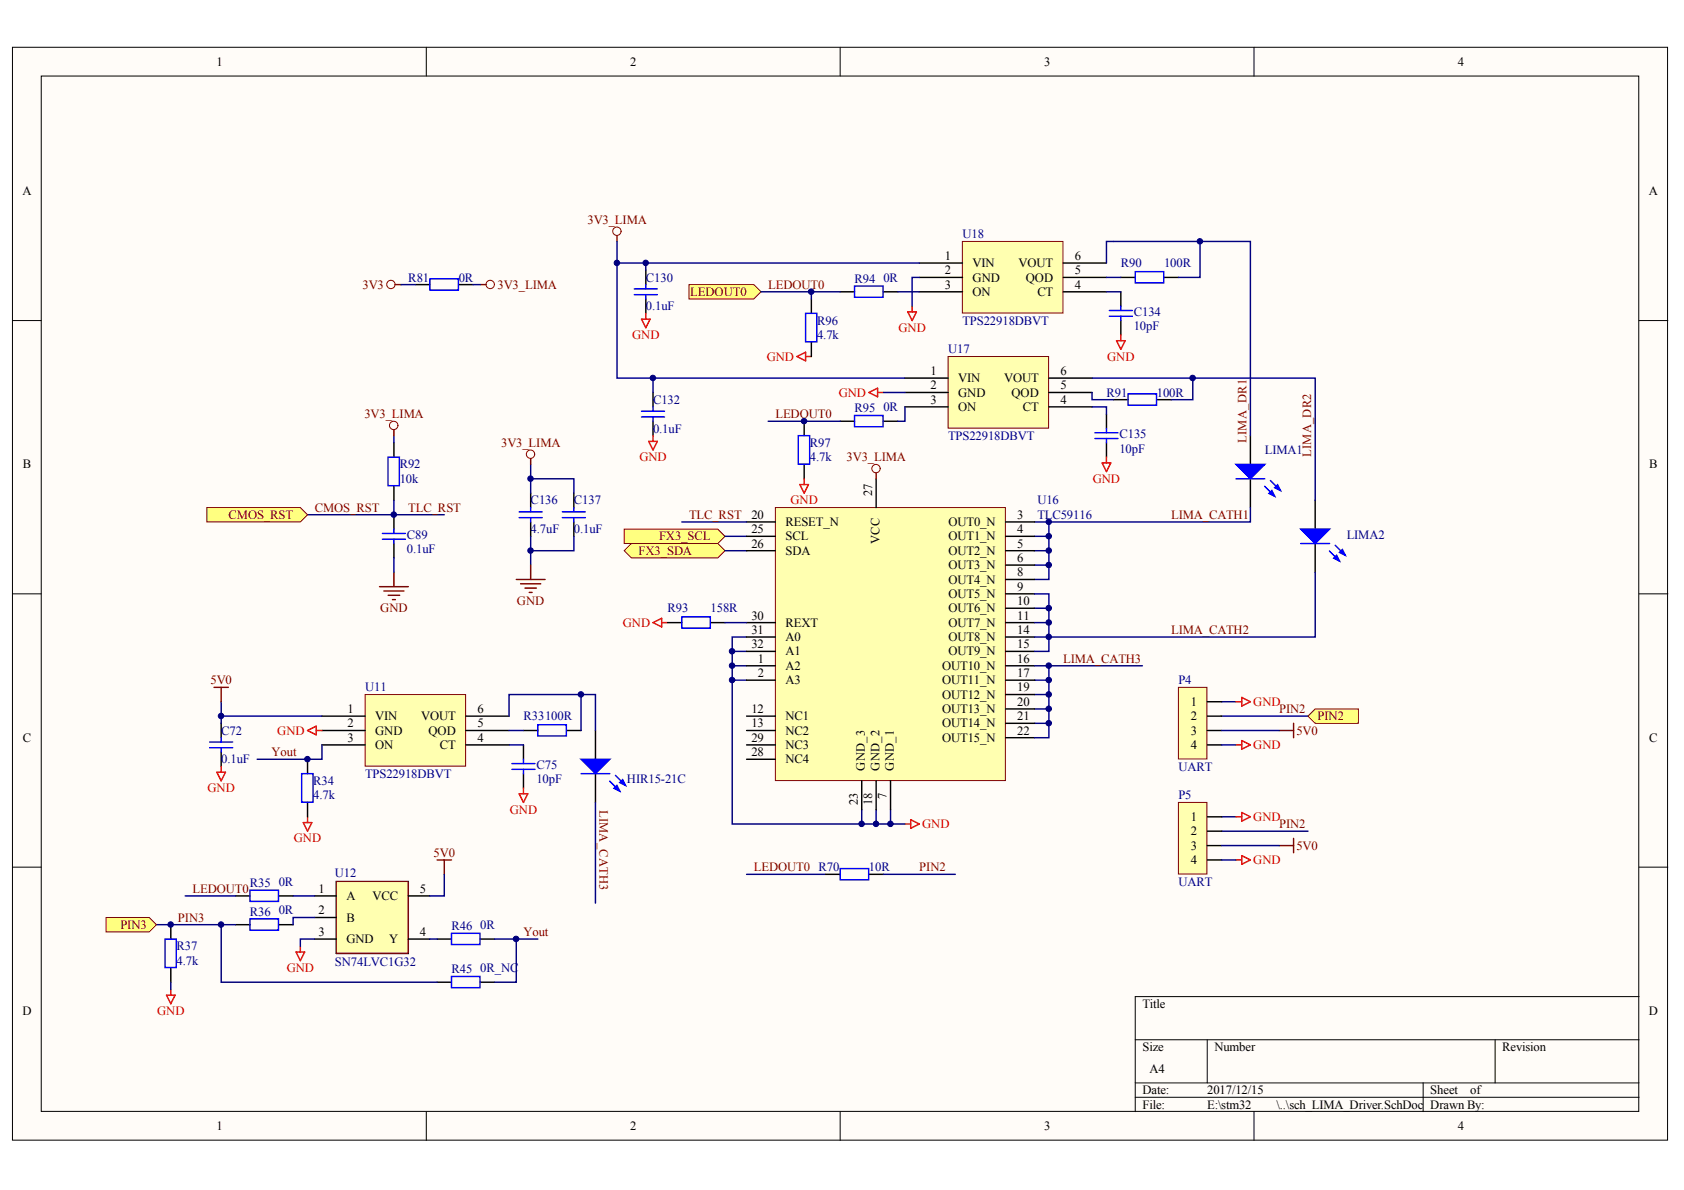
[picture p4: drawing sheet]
<svg xmlns="http://www.w3.org/2000/svg" width="297mm" height="210mm" viewBox="0 0 297 210" stroke-linecap="round" stroke-linejoin="round" font-family="sans-serif">
<g fill="#fffcf8" stroke="#000" stroke-width=".18">
<path d="M2.2 8.3h291.9v192.8h-291.9z"/>
<path d="M7.3 13.4h281.8v182.6h-281.8z"/>
</g>
<g fill="none" stroke="#000" stroke-width=".18">
<path d="M75.2 8.3v5.1M148.2 8.3v5.1M221.2 8.3v5.1M2.2 56.5h5.1M289.1 56.5h5.1M2.2 104.8h5.1M289.1 104.8h5.1M2.2 153h5.1M289.1 153h5.1M289.1 175.8h-88.9v20.3M75.2 196.1v5.1M148.2 196.1v5.1"/>
<path d="M200.2 183.4h88.9M200.2 191h88.9M200.2 193.6h88.9M212.9 183.4v7.6M221.2 196.1v5.1M251 191v5.1M263.7 183.4v7.6"/>
</g>
<path d="M167.2 62.9h17.8v12.6h-17.8z" fill="#ffffb0" stroke="#800000" stroke-width=".18"/>
<path d="M159.6 66.7h7.6M159.6 69.2h7.6M159.6 71.8h7.6M185 66.7h7.6M185 69.2h7.6M185 71.8h7.6" fill="none" stroke="#000" stroke-width=".25"/>
<path d="M169.7 42.6h17.8v12.6h-17.8z" fill="#ffffb0" stroke="#800000" stroke-width=".18"/>
<path d="M113.9 47.7v2.5M113.9 52.7v2.6M162.2 46.4h7.6M162.2 48.9h7.6M162.2 51.5h7.6M187.5 46.4h7.7M187.5 48.9h7.7M187.5 51.5h7.7M197.7 48.9h2.5M205.3 48.9h2.6M115.2 69.2v2.6M115.2 74.3v2.5" fill="none" stroke="#000" stroke-width=".25"/>
<path d="M113.2 56.3h1.5l-.8 1.5zM113.9 55.3v1M114.4 77.9h1.5l-.7 1.5zM115.2 76.8v1.1M140.6 62.9l1.5-.8v1.5zM142.1 62.9h1M153.3 69.2l1.5-.7v1.5zM154.8 69.2h1M159.6 145.3h1M160.6 144.6l1.6 .7-1.6 .8z" fill="none" stroke="#f00" stroke-width=".25"/>
<g fill="none" stroke="#000080" stroke-width=".25">
<path d="M108.8 42.6v24.1h50.8M108.8 46.4h53.4M115.2 66.7v2.5M182.5 92.1h2.5v10.1h-2.5M182.5 94.6h2.5M182.5 97.1h2.5M182.5 99.7h2.5M129.2 120h2.5M129.2 117.4h2.5M129.2 114.9h2.5M131.7 112.4h-2.5v32.9h30.4M182.5 120h2.5"/>
<path d="M182.5 107.3h2.5M182.5 127.6h2.5M182.5 125h2.5M182.5 122.5h2.5M152 142.8v2.5M154.5 142.8v2.5M157.1 142.8v2.5"/>
</g>
<circle cx="108.8" cy="40.8" r=".74" fill="none" stroke="#800000" stroke-width=".18"/>
<path d="M108.8 41.6v1" fill="none" stroke="#800000" stroke-width=".25"/>
<path d="M111.9 51h4M111.9 52h4M113.9 50.2v.8M113.9 52v.7M200.2 47.9h5.1v2h-5.1zM113.2 72.5h4M113.2 73.5h4M115.2 71.8v.7M115.2 73.5v.8" fill="none" stroke="#00f" stroke-width=".25"/>
<path d="M121.5 50.2h11.5l1.2 1.3-1.2 1.2h-11.5z" fill-rule="evenodd" fill="#ffff80" stroke="#800000" stroke-width=".18"/>
<g fill="none" stroke="#000" stroke-width=".25">
<path d="M197.7 51.5v2.5M197.7 56.5v2.6M69.5 78.1v2.5M195.2 73v2.6M195.2 78.1v2.5M196.4 70.5h2.6M204.1 70.5h2.5M220.6 76.8v5.1M69.5 85.7v2.6M93.6 87v2.5M93.6 92.1v2.5M101.2 87v2.5"/>
<path d="M101.2 92.1v2.5M220.6 84.5v5M232 88.3v5M232 95.9v5M117.7 109.8h2.6M125.3 109.8h2.6"/>
</g>
<g fill="none" stroke="#00f" stroke-width=".25">
<path d="M195.7 54.8h4M195.7 55.8h4M197.7 54v.8M197.7 55.8v.7M193.1 76.3h4.1M193.1 77.3h4.1M195.2 75.6v.7M195.2 77.3v.8M199 69.5h5v2h-5zM68.4 80.6h2v5.1h-2zM91.6 90.3h4M91.6 91.3h4"/>
<path d="M93.6 89.5v.8M93.6 91.3v.8M99.2 90.3h4.1M99.2 91.3h4.1M101.2 89.5v.8M101.2 91.3v.8M218 84.5h5.1M223.1 85.8l1.7 1.7M224.1 84.8l1.8 1.7M229.4 95.9h5.1M234.5 97.2l1.8 1.8M235.5 96.2l1.8 1.8"/>
<path d="M120.3 108.8h5v2h-5z"/>
</g>
<g fill="none" stroke="#000080" stroke-width=".25">
<path d="M195.2 46.4v-3.8h25.4v34.2M195.2 48.9h2.5M195.2 51.5h2.5M211.7 42.6v6.3h-3.8M192.6 69.2v1.3h3.8M192.6 71.8h2.6v1.2M192.6 66.7h39.4v21.6M210.4 66.7v3.8h-3.8M93.6 94.6v2.5h7.6v-2.5M93.6 87v-2.5h7.6v2.5M93.6 81.9v2.6M93.6 97.1v2.6"/>
<path d="M220.6 89.5v2.6h-35.6"/>
</g>
<path d="M197.7 59.1v1M196.9 60.1h1.6l-.8 1.5zM194.4 81.7h1.5l-.7 1.5zM195.2 80.6v1.1M115.2 109.8l1.5-.7v1.5zM116.7 109.8h1" fill="none" stroke="#f00" stroke-width=".25"/>
<g fill="#00f" stroke="#00f" stroke-width=".25">
<path d="M218 81.9h5.1l-2.5 2.6z"/>
<path d="M224.8 86l.6-.5 .5 1z"/>
<path d="M223.8 87l.5-.5 .5 1z"/>
<path d="M229.4 93.3h5.1l-2.5 2.6z"/>
<path d="M236.3 97.4l.5-.5 .5 1.1z"/>
<path d="M235.3 98.5l.5-.5 .5 1z"/>
</g>
<path d="M93.6 99.7v2.5M91.1 102.2h5M91.8 103h3.6M92.6 103.7h2M93.3 104.5h.6" fill="none" stroke="#800000" stroke-width=".25"/>
<g fill="#ffff80" stroke="#800000" stroke-width=".18">
<path d="M110.1 93.3h16.5l1.3 1.3-1.3 1.3h-16.5z" fill-rule="evenodd"/>
<path d="M110.1 97.1l1.3-1.2h15.2l1.3 1.2-1.3 1.3h-15.2z" fill-rule="evenodd"/>
</g>
<path d="M127.9 94.6h3.8M127.9 97.1h3.8" fill="none" stroke="#000080" stroke-width=".25"/>
<path d="M136.8 89.5h40.5v48.2h-40.5z" fill="#ffffb0" stroke="#800000" stroke-width=".18"/>
<g fill="none" stroke="#000" stroke-width=".25">
<path d="M143.1 52.7v2.6M148.2 51.5h2.5M155.8 51.5h2.5M141.8 74.3v2.5M143.1 60.4v2.5M148.2 74.3h2.5M155.8 74.3h2.5M131.7 92.1h5.1M131.7 94.6h5.1M131.7 97.1h5.1M141.8 81.9v2.6M154.5 84.5v5"/>
<path d="M177.4 92.1h5.1M177.4 94.6h5.1M177.4 97.1h5.1M177.4 99.7h5.1M131.7 109.8h5.1M131.7 112.4h5.1M131.7 114.9h5.1M131.7 117.4h5.1M131.7 120h5.1M177.4 102.2h5.1M177.4 104.8h5.1M177.4 107.3h5.1"/>
<path d="M177.4 109.8h5.1M177.4 112.4h5.1M177.4 114.9h5.1M177.4 117.4h5.1M177.4 120h5.1M131.7 133.9h5.1M131.7 131.4h5.1M131.7 128.9h5.1M131.7 126.3h5.1M152 137.7v5.1M154.5 137.7v5.1M157.1 137.7v5.1"/>
<path d="M177.4 122.5h5.1M177.4 125h5.1M177.4 127.6h5.1M177.4 130.1h5.1"/>
</g>
<path d="M142.1 55.3h2v5h-2zM150.7 50.5h5.1v1.9h-5.1zM140.8 76.8h2v5.1h-2zM150.7 73.3h5.1v2h-5.1z" fill="none" stroke="#00f" stroke-width=".25"/>
<path d="M113.9 46.4v1.3M134.2 51.5h14M143.1 51.5v1.2M158.3 51.5h3.9M162.2 48.9h-1.3v5.1M135.5 74.3h12.7M155.8 69.2h3.8M159.6 71.8v2.5h-1.3M127.9 109.8h3.8" fill="none" stroke="#000080" stroke-width=".25"/>
<path d="M160.1 55h1.6l-.8 1.5zM160.9 54v1M141.1 85.5h1.5l-.8 1.5zM141.8 84.5v1" fill="none" stroke="#f00" stroke-width=".25"/>
<path d="M64.4 122.5h17.7v12.6h-17.7z" fill="#ffffb0" stroke="#800000" stroke-width=".18"/>
<g fill="none" stroke="#000" stroke-width=".25">
<path d="M39 127.6v2.5M39 132.7v2.5M54.2 133.9v2.6M56.8 126.3h7.6M56.8 128.9h7.6M56.8 131.4h7.6M82.2 126.3h7.6M82.2 128.9h7.6M82.2 131.4h7.6M92.3 128.9h2.6M92.3 131.4v2.5M92.3 136.5v2.5"/>
<path d="M100 128.9h2.5M105 128.9v5M105 136.5v5M54.2 141.5v2.6M59.3 155.5h12.7v12.7h-12.7z"/>
</g>
<path d="M39 123.8v2.5h17.8M39 126.3v1.3M89.8 126.3v-3.8h12.7v6.4M89.8 128.9h2.5M89.8 131.4h2.5M102.5 122.5h2.5v6.4" fill="none" stroke="#000080" stroke-width=".25"/>
<g fill="none" stroke="#00f" stroke-width=".25">
<path d="M37 130.9h4M37 131.9h4M39 130.1v.8M39 131.9v.8M53.2 136.5h2v5h-2zM90.3 134.7h4.1M90.3 135.7h4.1M92.3 133.9v.8M92.3 135.7v.8M94.9 127.8h5v2h-5zM102.5 136.5h5.1M107.5 137.8l1.8 1.8"/>
<path d="M108.6 136.8l1.7 1.7"/>
</g>
<path d="M38.3 136.2h1.5l-.8 1.5zM39 135.2v1M54.2 128.9l1.6-.8v1.5zM55.8 128.9h1M92.3 139v1M53.5 145.1h1.5l-.8 1.5zM54.2 144.1v1M91.6 140h1.5l-.8 1.5z" fill="none" stroke="#f00" stroke-width=".25"/>
<g fill="#00f" stroke="#00f" stroke-width=".25">
<path d="M102.5 133.9h5.1l-2.6 2.6z"/>
<path d="M109.3 138l.5-.5 .5 1z"/>
<path d="M108.3 139.1l.5-.6 .5 1.1z"/>
</g>
<path d="M37.7 121.2h2.6M39 121.2v2.6" fill="none" stroke="#800000" stroke-width=".25"/>
<path d="M59.3 155.5h12.7v12.6h-12.7z" fill="#ffffb0" stroke="#800000" stroke-width=".18"/>
<g fill="none" stroke="#000" stroke-width=".25">
<path d="M41.6 158h2.5M49.2 158h2.5M55.5 158h3.8M72 158h3.8M30.1 163.1v2.5M30.1 170.7v2.6M41.6 163.1h2.5M49.2 163.1h2.5M55.5 161.8h3.8M55.5 165.6h3.8M72 165.6h3.8M77.1 165.6h2.5"/>
<path d="M77.1 173.3h2.5M84.7 165.6h2.6M84.7 173.3h2.6"/>
</g>
<path d="M44.1 157h5v2h-5zM29.1 165.6h2v5.1h-2zM44.1 162.1h5v2h-5zM79.6 164.6h5.1v2h-5.1zM79.6 172.2h5.1v2h-5.1z" fill="none" stroke="#00f" stroke-width=".25"/>
<g fill="none" stroke="#000080" stroke-width=".25">
<path d="M56.8 131.4v2.5h-11.4M32.7 158h8.9M51.7 158h3.8M78.4 154.2v3.8h-2.6M105 141.5v17.8M27.6 163.1h14M30.1 173.3v1.2M39 163.1v10.2h38.1M55.5 161.8h-3.8v1.3M55.5 165.6h-2.5v1.3M75.8 165.6h1.3M87.3 165.6h3.8v7.7h-3.8"/>
<path d="M91.1 165.6h3.8"/>
</g>
<path d="M29.4 175.5h1.5l-.8 1.6zM30.1 174.5v1M52.2 167.9h1.5l-.7 1.5zM53 166.9v1" fill="none" stroke="#f00" stroke-width=".25"/>
<path d="M77.1 151.7h2.5M78.4 151.7v2.5" fill="none" stroke="#800000" stroke-width=".25"/>
<path d="M18.7 161.8h7.6l1.3 1.3-1.3 1.3h-7.6z" fill-rule="evenodd" fill="#ffff80" stroke="#800000" stroke-width=".18"/>
<path d="M218 131.4h1M219 130.6l1.6 .8-1.6 .8z" fill="none" stroke="#f00" stroke-width=".25"/>
<path d="M215.5 123.8h2.5M215.5 126.3h15.2" fill="none" stroke="#000080" stroke-width=".25"/>
<path d="M207.9 121.2h5v12.7h-5z" fill="#ffffb0" stroke="#800000" stroke-width=".18"/>
<path d="M212.9 123.8h2.6M212.9 126.3h2.6M212.9 128.9h2.6M212.9 131.4h2.6" fill="none" stroke="#000" stroke-width=".25"/>
<path d="M225.6 128.9h2.6M228.2 127.6v2.5" fill="none" stroke="#800000" stroke-width=".25"/>
<path d="M215.5 128.9h10.1M215.5 131.4h2.5M215.5 144.1h2.5M215.5 146.6h15.2" fill="none" stroke="#000080" stroke-width=".25"/>
<path d="M218 123.8h1M219 123l1.6 .8-1.6 .7zM218 151.7h1M219 150.9l1.6 .8-1.6 .7z" fill="none" stroke="#f00" stroke-width=".25"/>
<path d="M207.9 141.5h5v12.7h-5z" fill="#ffffb0" stroke="#800000" stroke-width=".18"/>
<path d="M212.9 144.1h2.6M212.9 146.6h2.6M212.9 149.2h2.6M212.9 151.7h2.6" fill="none" stroke="#000" stroke-width=".25"/>
<path d="M225.6 149.2h2.6M228.2 147.9v2.5" fill="none" stroke="#800000" stroke-width=".25"/>
<path d="M182.5 104.8h2.5v5M182.5 112.4h2.5v2.5h-2.5M182.5 117.4h2.5v12.7h-2.5M185 117.4h16.5M232 100.9v11.5h-47v-2.6h-2.5M215.5 149.2h10.1M215.5 151.7h2.5" fill="none" stroke="#000080" stroke-width=".25"/>
<path d="M218 144.1h1M219 143.3l1.6 .8-1.6 .7z" fill="none" stroke="#f00" stroke-width=".25"/>
<path d="M230.7 126.3l1.3-1.3h7.6v2.6h-7.6z" fill-rule="evenodd" fill="#ffff80" stroke="#800000" stroke-width=".18"/>
<path d="M69.5 76.8v1.3M69.5 88.3v2.5h-15.3M69.5 98.4v2.5M120.3 92.1h11.4M131.7 154.2h14M155.8 154.2h12.7" fill="none" stroke="#000080" stroke-width=".25"/>
<path d="M69.5 90.8v2.5M69.5 95.9v2.5M145.7 154.2h2.5M153.3 154.2h2.5" fill="none" stroke="#000" stroke-width=".25"/>
<path d="M67.5 94.1h4M67.5 95.1h4M69.5 93.3v.8M69.5 95.1v.8M148.2 153.2h5v2h-5z" fill="none" stroke="#00f" stroke-width=".25"/>
<path d="M66.9 103.5h5.1M67.7 104.2h3.6M68.5 105h2M69.2 105.8h.5M69.5 100.9v2.6" fill="none" stroke="#800000" stroke-width=".25"/>
<path d="M36.5 89.5h16.5l1.2 1.3-1.2 1.3h-16.5z" fill-rule="evenodd" fill="#ffff80" stroke="#800000" stroke-width=".18"/>
<path d="M70.8 50.2h2.5M83.4 50.2h1.3M69.5 90.8h8.9" fill="none" stroke="#000080" stroke-width=".25"/>
<g fill="none" stroke="#800000" stroke-width=".18">
<circle cx="68.9" cy="50.2" r=".74"/>
<circle cx="86.5" cy="50.2" r=".74"/>
<circle cx="69.4" cy="75" r=".74"/>
<circle cx="93.6" cy="80.1" r=".74"/>
<circle cx="154.5" cy="82.7" r=".74"/>
</g>
<path d="M69.7 50.2h1.1M84.7 50.2h1M69.5 75.8v1M93.6 80.9v1M154.5 83.4v1.1" fill="none" stroke="#800000" stroke-width=".25"/>
<path d="M73.3 50.2h2.5M80.9 50.2h2.5" fill="none" stroke="#000" stroke-width=".25"/>
<path d="M75.8 49.2h5.1v2h-5.1z" fill="none" stroke="#00f" stroke-width=".25"/>
<g fill="#000080" stroke="#000080" stroke-width=".18">
<circle cx="30.1" cy="163.1" r=".48"/>
<circle cx="39" cy="163.1" r=".48"/>
<circle cx="39" cy="126.3" r=".48"/>
<circle cx="54.2" cy="133.9" r=".48"/>
<circle cx="69.5" cy="90.8" r=".48"/>
<circle cx="91" cy="165.6" r=".49"/>
<circle cx="93.6" cy="97.1" r=".48"/>
<circle cx="93.6" cy="84.4" r=".48"/>
<circle cx="102.5" cy="122.5" r=".48"/>
<circle cx="108.8" cy="46.4" r=".48"/>
<circle cx="113.9" cy="46.4" r=".48"/>
<circle cx="115.2" cy="66.7" r=".48"/>
<circle cx="129.1" cy="119.9" r=".48"/>
<circle cx="129.1" cy="117.4" r=".48"/>
<circle cx="129.1" cy="114.9" r=".48"/>
<circle cx="141.8" cy="74.3" r=".48"/>
<circle cx="143.1" cy="51.4" r=".49"/>
<circle cx="152" cy="145.3" r=".48"/>
<circle cx="154.5" cy="145.3" r=".48"/>
<circle cx="157.1" cy="145.3" r=".48"/>
<circle cx="185" cy="127.6" r=".48"/>
<circle cx="185" cy="125" r=".48"/>
<circle cx="185" cy="122.5" r=".48"/>
<circle cx="185" cy="119.9" r=".48"/>
<circle cx="185" cy="117.4" r=".48"/>
<circle cx="185" cy="112.3" r=".48"/>
<circle cx="185" cy="109.8" r=".48"/>
<circle cx="185" cy="107.3" r=".48"/>
<circle cx="185" cy="99.7" r=".48"/>
<circle cx="185" cy="97.1" r=".48"/>
<circle cx="185" cy="94.6" r=".48"/>
<circle cx="185" cy="92" r=".48"/>
<circle cx="210.4" cy="66.7" r=".49"/>
<circle cx="211.6" cy="42.6" r=".48"/>
</g>
<g font-size="2.2">
<text x="38.2" y="11.6">1</text>
<text x="111.2" y="11.6">2</text>
<text x="184.2" y="11.6">3</text>
<text x="257.2" y="11.6">4</text>
<text x="3.9" y="34.4">A</text>
<text x="290.9" y="34.4">A</text>
<text x="166.7" y="45.8">1</text>
<text x="171.6" y="47.1">VIN</text>
<text x="179.7" y="47.1">VOUT</text>
<text x="189.6" y="45.8">6</text>
<text x="166.7" y="48.4">2</text>
<text x="166.7" y="50.9">3</text>
<text x="171.6" y="49.7">GND</text>
<text x="171.6" y="52.2">ON</text>
<text x="180.9" y="49.7">QOD</text>
<text x="183" y="52.2">CT</text>
<text x="189.6" y="50.9">4</text>
<text x="189.6" y="48.4">5</text>
<text x="164.1" y="66.1">1</text>
<text x="164.1" y="68.7">2</text>
<text x="164.1" y="71.2">3</text>
<text x="169" y="67.4">VIN</text>
<text x="169" y="70">GND</text>
<text x="177.1" y="67.4">VOUT</text>
<text x="178.4" y="70">QOD</text>
<text x="187" y="71.2">4</text>
<text x="187" y="68.7">5</text>
<text x="187" y="66.1">6</text>
<text x="169" y="72.5">ON</text>
<text x="180.4" y="72.5">CT</text>
<text x="4" y="82.6">B</text>
<text x="290.9" y="82.6">B</text>
<text x="153.8" y="87.5" transform="rotate(-90 153.8 87.5)">27</text>
<text x="132.5" y="91.5">20</text>
<text x="132.5" y="94.1">25</text>
<text x="138.5" y="92.8">RESET_N</text>
<text x="138.5" y="95.3">SCL</text>
<text x="155.1" y="96" transform="rotate(-90 155.1 96)">VCC</text>
<text x="167.3" y="92.8">OUT0_N</text>
<text x="167.3" y="95.3">OUT1_N</text>
<text x="179.4" y="91.5">3</text>
<text x="179.4" y="94.1">4</text>
<text x="132.5" y="96.6">26</text>
<text x="138.5" y="97.9">SDA</text>
<text x="167.3" y="97.9">OUT2_N</text>
<text x="167.3" y="100.4">OUT3_N</text>
<text x="179.4" y="96.6">5</text>
<text x="179.4" y="99.1">6</text>
<text x="179.4" y="101.7">8</text>
<text x="167.3" y="102.9">OUT4_N</text>
<text x="167.3" y="105.5">OUT5_N</text>
<text x="179.4" y="104.2">9</text>
<text x="179.4" y="106.7">10</text>
<text x="132.5" y="109.3">30</text>
<text x="132.5" y="111.8">31</text>
<text x="138.5" y="110.5">REXT</text>
<text x="138.5" y="113.1">A0</text>
<text x="167.3" y="108">OUT6_N</text>
<text x="167.3" y="110.5">OUT7_N</text>
<text x="167.3" y="113.1">OUT8_N</text>
<text x="179.4" y="109.3">11</text>
<text x="179.4" y="111.8">14</text>
<text x="132.5" y="114.4">32</text>
<text x="133.6" y="116.9">1</text>
<text x="133.6" y="119.4">2</text>
<text x="138.5" y="115.6">A1</text>
<text x="138.5" y="118.2">A2</text>
<text x="166.2" y="118.2">OUT10_N</text>
<text x="167.3" y="115.6">OUT9_N</text>
<text x="179.4" y="114.4">15</text>
<text x="179.4" y="116.9">16</text>
<text x="179.4" y="119.4">17</text>
<text x="61.3" y="125.8">1</text>
<text x="84.2" y="125.8">6</text>
<text x="132.5" y="125.8">12</text>
<text x="138.5" y="120.7">A3</text>
<text x="166.2" y="120.7">OUT11_N</text>
<text x="166.2" y="123.2">OUT12_N</text>
<text x="166.2" y="125.8">OUT13_N</text>
<text x="179.4" y="122">19</text>
<text x="179.4" y="124.5">20</text>
<text x="210.1" y="124.5">1</text>
<text x="4" y="130.8">C</text>
<text x="61.3" y="128.3">2</text>
<text x="61.3" y="130.8">3</text>
<text x="66.2" y="127">VIN</text>
<text x="66.2" y="129.6">GND</text>
<text x="74.3" y="127">VOUT</text>
<text x="75.6" y="129.6">QOD</text>
<text x="84.2" y="130.8">4</text>
<text x="84.2" y="128.3">5</text>
<text x="132.5" y="130.8">29</text>
<text x="132.5" y="128.3">13</text>
<text x="138.5" y="129.6">NC2</text>
<text x="138.5" y="127">NC1</text>
<text x="166.2" y="128.3">OUT14_N</text>
<text x="166.2" y="130.8">OUT15_N</text>
<text x="179.4" y="127">21</text>
<text x="179.4" y="129.6">22</text>
<text x="210.1" y="127">2</text>
<text x="210.1" y="129.6">3</text>
<text x="290.9" y="130.8">C</text>
<text x="66.2" y="132.1">ON</text>
<text x="77.6" y="132.1">CT</text>
<text x="132.5" y="133.4">28</text>
<text x="138.5" y="134.6">NC4</text>
<text x="138.5" y="132.1">NC3</text>
<text x="152.6" y="136" transform="rotate(-90 152.6 136)">GND_3</text>
<text x="155.1" y="136" transform="rotate(-90 155.1 136)">GND_2</text>
<text x="157.7" y="136" transform="rotate(-90 157.7 136)">GND_1</text>
<text x="210.1" y="132.1">4</text>
<text x="151.3" y="142" transform="rotate(-90 151.3 142)">23</text>
<text x="153.8" y="142" transform="rotate(-90 153.8 142)">18</text>
<text x="156.4" y="140.9" transform="rotate(-90 156.4 140.9)">7</text>
<text x="210.1" y="144.8">1</text>
<text x="210.1" y="147.3">2</text>
<text x="210.1" y="149.9">3</text>
<text x="210.1" y="152.4">4</text>
<text x="56.2" y="157.5">1</text>
<text x="56.2" y="161.3">2</text>
<text x="61.1" y="158.8">A</text>
<text x="65.7" y="158.8">VCC</text>
<text x="74.1" y="157.5">5</text>
<text x="56.2" y="165.1">3</text>
<text x="61.1" y="162.6">B</text>
<text x="61.1" y="166.4">GND</text>
<text x="68.6" y="166.4">Y</text>
<text x="74.1" y="165.1">4</text>
<text x="3.9" y="179">D</text>
<text x="201.5" y="177.8">Title</text>
<text x="290.9" y="179">D</text>
<text x="201.5" y="185.4">Size</text>
<text x="214.2" y="185.4">Number</text>
<text x="265" y="185.4">Revision</text>
<text x="202.8" y="189.2">A4</text>
<text x="201.5" y="193">Date:</text>
<text x="201.5" y="195.5">File:</text>
<text x="212.9" y="193">2017/12/15</text>
<text x="212.9" y="195.5">E:\stm32</text>
<text x="225.1" y="195.5">\..\sch_LIMA_Driver.SchDoc</text>
<text x="252.3" y="193">Sheet</text>
<text x="252.3" y="195.5">Drawn By:</text>
<text x="259.3" y="193">of</text>
<text x="38.2" y="199.3">1</text>
<text x="111.2" y="199.3">2</text>
<text x="184.2" y="199.3">3</text>
<text x="257.2" y="199.3">4</text>
</g>
<g font-size="2.2" fill="#800000">
<text x="103.6" y="39.5">3V3_LIMA</text>
<text x="63.9" y="50.9">3V3</text>
<text x="87.8" y="50.9">3V3_LIMA</text>
<text x="121.8" y="52.2">LEDOUT0</text>
<text x="135.5" y="50.9">LEDOUT0</text>
<text x="64.3" y="73.8">3V3_LIMA</text>
<text x="136.8" y="73.8">LEDOUT0</text>
<text x="88.4" y="78.8">3V3_LIMA</text>
<text x="149.3" y="81.4">3V3_LIMA</text>
<text x="219.9" y="78.1" transform="rotate(-90 219.9 78.1)">LIMA_DR1</text>
<text x="231.3" y="80.6" transform="rotate(-90 231.3 80.6)">LIMA_DR2</text>
<text x="40.3" y="91.5">CMOS_RST</text>
<text x="55.5" y="90.2">CMOS_RST</text>
<text x="72" y="90.2">TLC_RST</text>
<text x="116.3" y="95.3">FX3_SCL</text>
<text x="121.5" y="91.5">TLC_RST</text>
<text x="206.6" y="91.5">LIMA_CATH1</text>
<text x="112.6" y="97.9">FX3_SDA</text>
<text x="91.2" y="106.7">GND</text>
<text x="67.1" y="108">GND</text>
<text x="206.6" y="111.8">LIMA_CATH2</text>
<text x="187.5" y="116.9">LIMA_CATH3</text>
<text x="37.1" y="120.7">5V0</text>
<text x="225.6" y="125.8">PIN2</text>
<text x="228.7" y="129.6">5V0</text>
<text x="232.4" y="127">PIN2</text>
<text x="47.9" y="133.4">Yout</text>
<text x="105.7" y="142.8" transform="rotate(90 105.7 142.8)">LIMA_CATH3</text>
<text x="225.6" y="146.1">PIN2</text>
<text x="228.7" y="149.9">5V0</text>
<text x="76.5" y="151.1">5V0</text>
<text x="133" y="153.7">LEDOUT0 R70</text>
<text x="162.2" y="153.7">PIN2</text>
<text x="33.9" y="157.5">LEDOUT0</text>
<text x="21.2" y="163.8">PIN3</text>
<text x="31.4" y="162.6">PIN3</text>
<text x="92.3" y="165.1">Yout</text>
</g>
<g font-size="2.2" fill="#000080">
<text x="169.8" y="42">U18</text>
<text x="197.7" y="47.1">R90</text>
<text x="205.3" y="47.1">100R</text>
<text x="72" y="49.7">R81</text>
<text x="80.9" y="49.7">0R</text>
<text x="113.9" y="49.7">C130</text>
<text x="150.7" y="49.9">R94</text>
<text x="155.8" y="49.7">0R</text>
<text x="113.9" y="54.7">0.1uF</text>
<text x="144.1" y="57.3">R96</text>
<text x="144.1" y="59.8">4.7k</text>
<text x="169.8" y="57.3">TPS22918DBVT</text>
<text x="200" y="58.3">10pF</text>
<text x="200" y="55.7">C134</text>
<text x="167.2" y="62.3">U17</text>
<text x="115.2" y="71.2">C132</text>
<text x="195.2" y="70">R91</text>
<text x="204.1" y="70">100R</text>
<text x="115.2" y="76.3">0.1uF</text>
<text x="150.7" y="72.7">R95</text>
<text x="155.8" y="72.5">0R</text>
<text x="167.2" y="77.6">TPS22918DBVT</text>
<text x="197.5" y="77.3">C135</text>
<text x="70.5" y="82.6">R92</text>
<text x="142.9" y="78.8">R97</text>
<text x="142.9" y="81.4">4.7k</text>
<text x="197.5" y="79.8">10pF</text>
<text x="223.1" y="80.1">LIMA1</text>
<text x="70.5" y="85.2">10k</text>
<text x="93.6" y="89">C136</text>
<text x="101.2" y="89">C137</text>
<text x="183" y="89">U16</text>
<text x="71.8" y="95.1">C89</text>
<text x="93.6" y="94.1">4.7uF</text>
<text x="101.2" y="94.1">0.1uF</text>
<text x="183" y="91.5">TLC59116</text>
<text x="237.5" y="95.1">LIMA2</text>
<text x="71.8" y="97.6">0.1uF</text>
<text x="117.7" y="108">R93</text>
<text x="125.3" y="108">158R</text>
<text x="64.4" y="122">U11</text>
<text x="207.9" y="120.7">P4</text>
<text x="39" y="129.6">C72</text>
<text x="92.3" y="127">R33100R</text>
<text x="39" y="134.6">0.1uF</text>
<text x="64.4" y="137.2">TPS22918DBVT</text>
<text x="94.6" y="135.7">C75</text>
<text x="207.9" y="135.9">UART</text>
<text x="55.3" y="138.5">R34</text>
<text x="55.3" y="141">4.7k</text>
<text x="94.6" y="138.2">10pF</text>
<text x="110.6" y="138.2">HIR15-21C</text>
<text x="207.9" y="141">P5</text>
<text x="59.1" y="154.7">U12</text>
<text x="153.3" y="153.7">10R</text>
<text x="44.1" y="156.5">R35</text>
<text x="44.1" y="161.5">R36</text>
<text x="49.2" y="156.2">0R</text>
<text x="49.2" y="161.3">0R</text>
<text x="207.9" y="156.2">UART</text>
<text x="31.1" y="167.6">R37</text>
<text x="79.6" y="164.1">R46</text>
<text x="84.7" y="163.8">0R</text>
<text x="31.1" y="170.2">4.7k</text>
<text x="59.1" y="170.4">SN74LVC1G32</text>
<text x="79.6" y="171.7">R45</text>
<text x="84.7" y="171.4">0R_NC</text>
</g>
<g font-size="2.2" fill="#f00">
<text x="111.5" y="59.8">GND</text>
<text x="158.5" y="58.5">GND</text>
<text x="135.2" y="63.6">GND</text>
<text x="195.3" y="63.6">GND</text>
<text x="147.9" y="70">GND</text>
<text x="112.8" y="81.4">GND</text>
<text x="139.4" y="89">GND</text>
<text x="192.8" y="85.2">GND</text>
<text x="109.9" y="110.5">GND</text>
<text x="221.1" y="124.5">GND</text>
<text x="48.9" y="129.6">GND</text>
<text x="221.1" y="132.1">GND</text>
<text x="36.6" y="139.7">GND</text>
<text x="89.9" y="143.5">GND</text>
<text x="51.8" y="148.6">GND</text>
<text x="162.7" y="146.1">GND</text>
<text x="221.1" y="144.8">GND</text>
<text x="221.1" y="152.4">GND</text>
<text x="50.6" y="171.4">GND</text>
<text x="27.7" y="179">GND</text>
</g>
</svg>
